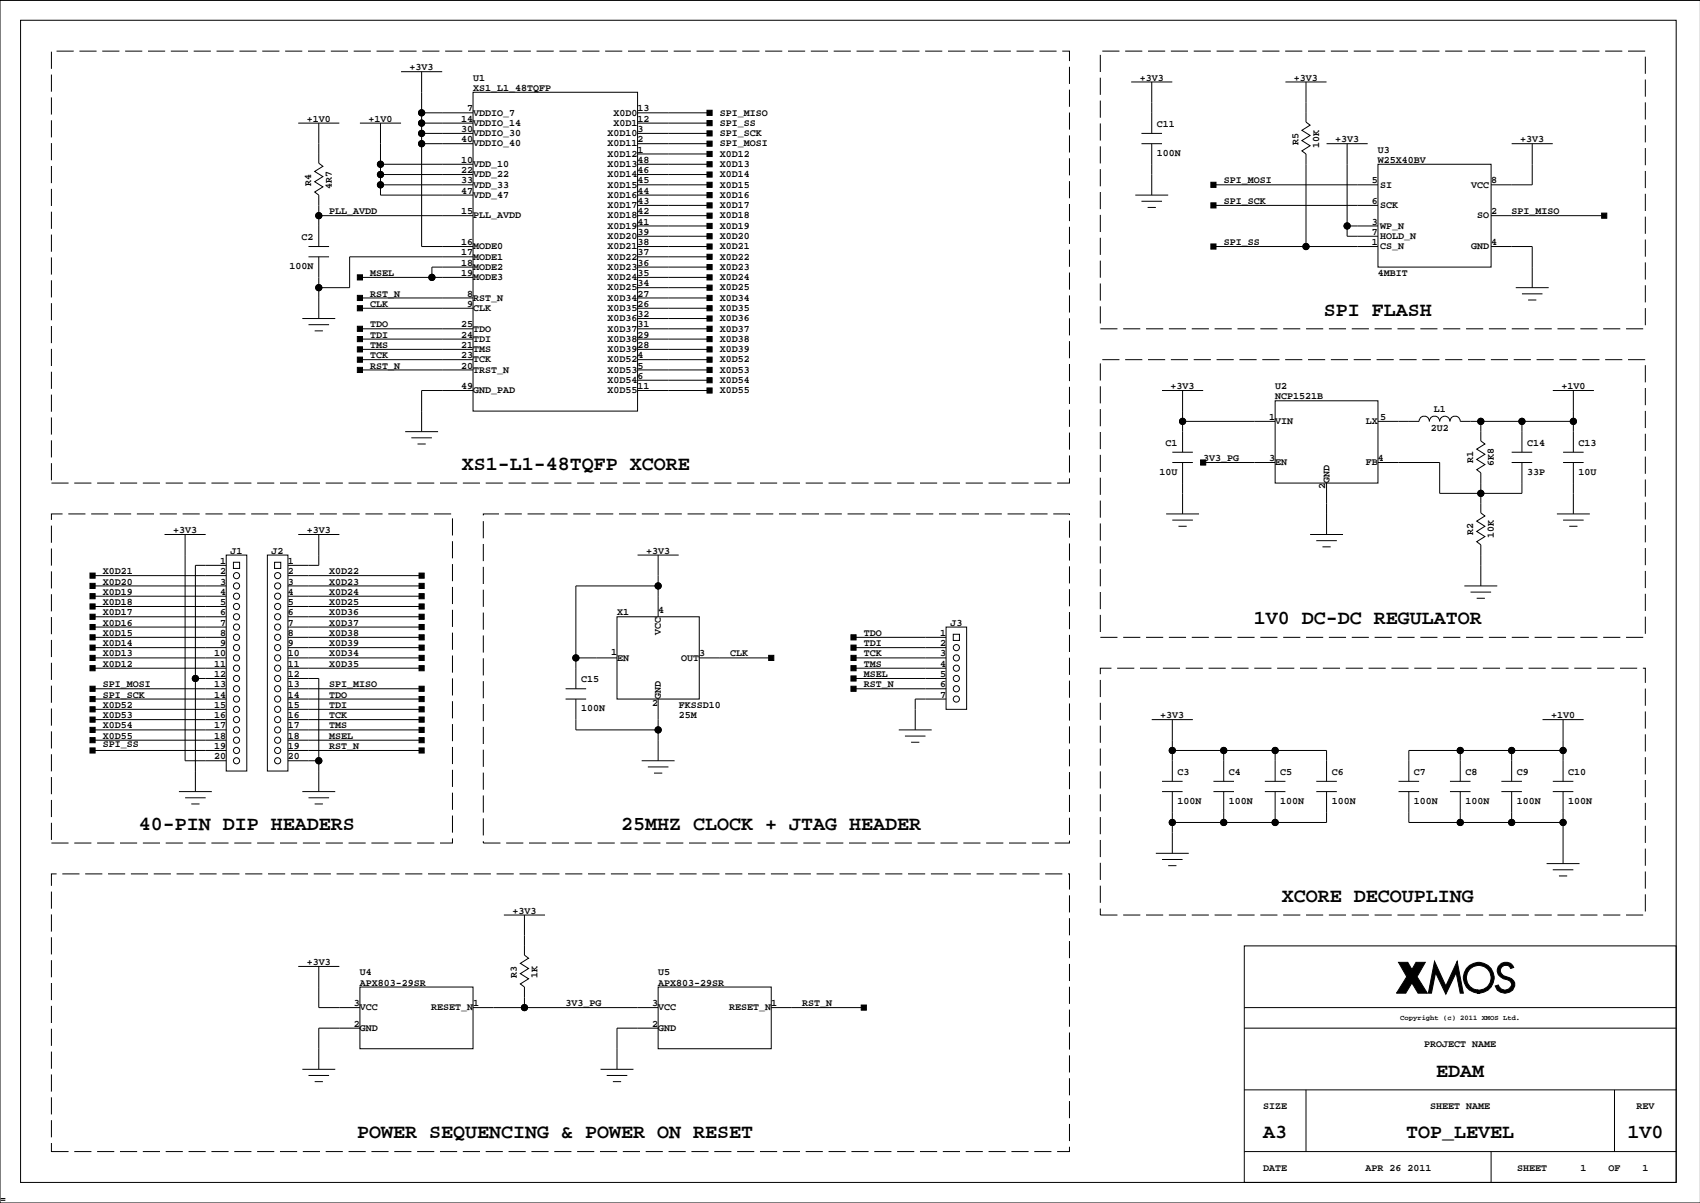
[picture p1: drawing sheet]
<svg xmlns="http://www.w3.org/2000/svg" width="420mm" height="297mm" viewBox="0 0 420 297" stroke-linecap="round" stroke-linejoin="round" font-family="sans-serif">
<g fill="none" stroke="#000" stroke-width=".25">
<path d="M5.1 5h408.8v287h-408.8zM99 17.7h10.2M104.1 17.7v43.2h12.7M419.9 .1h-419.9v296.9h419.9M73.6 30.4h10.2M78.7 30.4v9.9l1 .8-2 1.2 2 1.3-2 1.3 2 1.2-2 1.3 1 .8v12.7M88.9 30.4h10.1M94 30.4v17.8h22.8M104.1 27.9h12.7M104.1 30.4h12.7M104.1 32.9h12.7M104.1 35.5h12.7"/>
<path d="M116.8 22.8h40.6v78.7h-40.6zM157.4 27.9h17.8M157.4 30.4h17.8M157.4 32.9h17.8M157.4 35.5h17.8M157.4 38h17.8M279.3 20.2h10.2M281.9 32.9h5.1M281.9 35.5h5.1M284.4 20.2v12.7M284.4 35.5v12.7M317.4 20.2h10.2"/>
<path d="M322.5 20.2v9.9l1 .8-2 1.3 2 1.2-2 1.3 2 1.3-2 1.3 1 .7v22.9M327.6 35.5h10.1M332.7 35.5v22.8h7.6M373.3 35.5h10.2M378.4 35.5v10.1h-10.2M78.7 53.3h38.1M94 40.6h22.8M94 43.1h22.8M94 45.6h22.8M157.4 53.3h17.8M157.4 40.6h17.8M157.4 43.1h17.8"/>
<path d="M157.4 45.6h17.8M157.4 48.2h17.8M157.4 50.7h17.8M157.4 55.8h17.8M157.4 58.3h17.8M280.4 48.2h8.1M281.9 49.7h5.1M283.4 51.2h2M299.7 45.6h40.6M299.7 50.7h40.6M332.7 55.8h7.6M340.3 40.6h27.9v25.4h-27.9z"/>
<path d="M368.2 53.3h27.9M74.7 78.6h8.1M76.2 60.9h5.1M76.2 63.4h5.1M78.7 63.4v15.2M88.9 76.1h27.9M88.9 68.5h27.9M88.9 73.6h27.9M116.8 63.4h-30.5v7.6h-7.6M116.8 66h-10.1v2.5M157.4 76.1h17.8M157.4 60.9h17.8"/>
<path d="M157.4 63.4h17.8M157.4 66h17.8M157.4 68.5h17.8M157.4 73.6h17.8M157.4 71h17.8M157.4 78.6h17.8M299.7 60.9h40.6M368.2 60.9h10.2v10.1M374.3 71h8.1M375.8 72.6h5.1M377.4 74.1h2M76.2 80.2h5.1"/>
<path d="M77.7 81.7h2M88.9 88.8h27.9M88.9 83.7h27.9M88.9 81.2h27.9M88.9 86.3h27.9M88.9 91.3h27.9M116.8 96.4h-12.7v10.2M157.4 88.8h17.8M157.4 83.7h17.8M157.4 81.2h17.8M157.4 86.3h17.8M157.4 91.3h17.8"/>
<path d="M157.4 96.4h17.8M157.4 93.9h17.8M287 96.4h10.1M292 96.4v15.3M314.9 99h25.4v20.3h-25.4zM383.5 96.4h10.1M388.5 96.4v15.3M100.1 106.6h8.1M101.6 108.1h5.1M103.1 109.6h2M289.5 114.2h5.1M289.5 111.7h5.1"/>
<path d="M292 114.2v12.7M292 104h22.9M297.1 114.2h17.8M327.6 119.3v12.7M340.3 104h10.1a1.27 1.27 0 0 1 1.3-1.3 1.27 1.27 0 0 1 1.3 1.3 1.27 1.27 0 0 1 1.3-1.3 1.27 1.27 0 0 1 1.2 1.3 1.27 1.27 0 0 1 1.3-1.2 1.27 1.27 0 0 1 1.3 1.2 1.27 1.27 0 0 1 1.2-1.3 1.27 1.27 0 0 1 1.3 1.3h27.9M340.3 114.2h15.2v7.6h20.3v-7.6M365.7 104v4.9l1 .7-2 1.3 2 1.3-2 1.2 2 1.3-2 1.3 1 .7v9.9l1 .8-2 1.3 2 1.2-2 1.3 2 1.3-2 1.3 1 .7v10.2M373.3 114.2h5.1M373.3 111.7h5.1M375.8 104v7.7M386 114.2h5.1M386 111.7h5.1"/>
<path d="M388.5 114.2v12.7M40.6 132h10.2M45.7 132v55.8h10.2M55.9 137.1h5v53.3h-5zM55.9 139.6h-7.7v55.9M57.6 138.8h1.6v1.6h-1.6zM66 137.1h5.1v53.3h-5.1zM67.8 138.8h1.5v1.6h-1.5zM73.6 132h10.2M78.7 132v7.6h-7.6M157.4 137.1h10.2M162.5 137.1v15.2"/>
<path d="M288 126.9h8.1M289.5 128.4h5.1M291 129.9h2M323.5 132h8.1M325 133.5h5.1M326.6 135h2M384.5 126.9h8.1M386 128.4h5.1M387.5 129.9h2M22.9 144.7h33M22.9 142.1h33M22.9 147.2h33"/>
<path d="M22.9 149.8h33M22.9 152.3h33M22.9 154.8h33M22.9 157.4h33M22.9 159.9h33M71.1 144.7h33M71.1 142.1h33M71.1 147.2h33M71.1 149.8h33M71.1 152.3h33M71.1 154.8h33M71.1 157.4h33"/>
<path d="M71.1 159.9h33M152.4 152.3h20.3v20.3h-20.3zM162.5 144.7h-20.3v25.4M210.8 157.4h22.8M210.8 159.9h22.8M233.6 154.8h5.1v20.3h-5.1zM235.4 156.6h1.5v1.5h-1.5zM361.6 144.7h8.1M363.1 146.2h5.1M364.7 147.7h2M22.9 177.7h33M22.9 162.4h33"/>
<path d="M22.9 170.1h33M22.9 165h33M22.9 172.6h33M22.9 175.1h33M48.2 167.5h7.7M71.1 167.5h7.6v28M71.1 177.7h33M71.1 162.4h33M71.1 170.1h33M71.1 165h33M71.1 172.6h33M71.1 175.1h33"/>
<path d="M139.7 170.1h5M139.7 172.6h5M142.2 162.4h10.2M142.2 172.6v7.6h20.3M162.5 172.6v15.2M172.7 162.4h17.8M210.8 162.4h22.8M210.8 170.1h22.8M210.8 167.5h22.8M210.8 165h22.8M233.6 172.6h-7.6v7.6M284.4 177.7h10.2"/>
<path d="M289.5 177.7v15.2M380.9 177.7h10.2M386 177.7v15.2M22.9 180.2h33M22.9 182.8h33M22.9 185.3h33M44.2 195.5h8.1M45.7 197h5.1M47.2 198.5h2.1M71.1 180.2h33M71.1 182.8h33M71.1 185.3h33"/>
<path d="M71.1 187.8h7.6M74.7 195.5h8.1M76.2 197h5.1M77.7 198.5h2M158.5 187.8h8.1M160 189.4h5.1M161.5 190.9h2M221.9 180.2h8.2M223.5 181.7h5M225 183.3h2M287 192.9h5M287 195.5h5"/>
<path d="M289.5 195.5v15.2M289.5 185.3h38.1v7.6M299.7 192.9h5M299.7 195.5h5M302.2 185.3v7.6M302.2 195.5v7.6M312.3 192.9h5.1M312.3 195.5h5.1M314.9 185.3v7.6M314.9 195.5v7.6M325 192.9h5.1M325 195.5h5.1"/>
<path d="M327.6 195.5v7.6h-38.1M345.4 192.9h5M345.4 195.5h5M347.9 195.5v7.6h38.1M358.1 192.9h5M358.1 195.5h5M360.6 185.3v7.6M360.6 195.5v7.6M370.8 192.9h5M370.8 195.5h5M373.3 185.3v7.6M373.3 195.5v7.6"/>
<path d="M383.5 192.9h5M383.5 195.5h5M386 185.3h-38.1v7.6M386 195.5v17.7M285.4 210.7h8.2M287 212.2h5M288.5 213.7h2M381.9 213.2h8.2M383.5 214.8h5M385 216.3h2M73.6 238.6h10.2M78.7 238.6v10.2h10.2"/>
<path d="M124.4 225.9h10.2M129.5 225.9v9.9l1 .8-2 1.3 2 1.2-2 1.3 2 1.3-2 1.2 1 .8v5.1M307.3 233.6h106.6v58.4h-106.6zM88.9 243.7h27.9v15.2h-27.9zM88.9 253.9h-10.2v10.1M116.8 248.8h45.7M162.5 243.7h28v15.2h-28zM162.5 253.9h-10.1v10.1M190.5 248.8h22.8M307.3 248.8h106.6M307.3 253.9h106.6M74.7 264h8.1"/>
<path d="M76.2 265.5h5.1M77.7 267.1h2M148.3 264h8.1M149.8 265.5h5.1M151.3 267.1h2.1M307.3 269.1h106.6M322.5 269.1v15.2M398.7 269.1v15.2M307.3 284.3h106.6M368.2 284.3v7.7"/>
<circle cx="104.1" cy="32.9" r=".76"/>
<circle cx="104.1" cy="35.5" r=".76"/>
<circle cx="104.1" cy="27.9" r=".76"/>
<circle cx="104.1" cy="30.4" r=".76"/>
<circle cx="78.7" cy="53.3" r=".76"/>
<circle cx="94" cy="40.6" r=".76"/>
<circle cx="94" cy="45.6" r=".76"/>
<circle cx="94" cy="43.1" r=".76"/>
<circle cx="332.7" cy="55.8" r=".76"/>
<circle cx="78.7" cy="71" r=".76"/>
<circle cx="106.7" cy="68.5" r=".76"/>
<circle cx="322.5" cy="60.9" r=".76"/>
<circle cx="292" cy="104" r=".76"/>
<circle cx="365.7" cy="104" r=".76"/>
<circle cx="375.8" cy="104" r=".76"/>
<circle cx="388.5" cy="104" r=".76"/>
<circle cx="365.7" cy="121.8" r=".76"/>
<circle cx="58.4" cy="159.9" r=".76"/>
<circle cx="58.4" cy="152.3" r=".76"/>
<circle cx="58.4" cy="154.8" r=".76"/>
<circle cx="58.4" cy="147.2" r=".76"/>
<circle cx="58.4" cy="157.4" r=".76"/>
<circle cx="58.4" cy="142.1" r=".76"/>
<circle cx="58.4" cy="149.8" r=".76"/>
<circle cx="58.4" cy="144.7" r=".76"/>
<circle cx="68.6" cy="159.9" r=".76"/>
<circle cx="68.6" cy="152.3" r=".76"/>
<circle cx="68.6" cy="147.2" r=".76"/>
<circle cx="68.6" cy="154.8" r=".76"/>
<circle cx="68.6" cy="142.1" r=".76"/>
<circle cx="68.6" cy="157.4" r=".76"/>
<circle cx="68.6" cy="149.8" r=".76"/>
<circle cx="68.6" cy="144.7" r=".76"/>
<circle cx="162.5" cy="144.7" r=".76"/>
<circle cx="236.2" cy="159.9" r=".76"/>
<circle cx="48.2" cy="167.5" r=".76"/>
<circle cx="58.4" cy="170.1" r=".76"/>
<circle cx="58.4" cy="167.5" r=".76"/>
<circle cx="58.4" cy="175.1" r=".76"/>
<circle cx="58.4" cy="162.4" r=".76"/>
<circle cx="58.4" cy="165" r=".76"/>
<circle cx="58.4" cy="177.7" r=".76"/>
<circle cx="58.4" cy="172.6" r=".76"/>
<circle cx="68.6" cy="170.1" r=".76"/>
<circle cx="68.6" cy="175.1" r=".76"/>
<circle cx="68.6" cy="167.5" r=".76"/>
<circle cx="68.6" cy="162.4" r=".76"/>
<circle cx="68.6" cy="165" r=".76"/>
<circle cx="68.6" cy="177.7" r=".76"/>
<circle cx="68.6" cy="172.6" r=".76"/>
<circle cx="142.2" cy="162.4" r=".76"/>
<circle cx="236.2" cy="167.5" r=".76"/>
<circle cx="236.2" cy="162.4" r=".76"/>
<circle cx="236.2" cy="165" r=".76"/>
<circle cx="236.2" cy="172.6" r=".76"/>
<circle cx="236.2" cy="170.1" r=".76"/>
<circle cx="58.4" cy="187.8" r=".76"/>
<circle cx="58.4" cy="182.8" r=".76"/>
<circle cx="58.4" cy="185.3" r=".76"/>
<circle cx="58.4" cy="180.2" r=".76"/>
<circle cx="68.6" cy="187.8" r=".76"/>
<circle cx="68.6" cy="182.8" r=".76"/>
<circle cx="68.6" cy="185.3" r=".76"/>
<circle cx="68.6" cy="180.2" r=".76"/>
<circle cx="78.7" cy="187.8" r=".76"/>
<circle cx="162.5" cy="180.2" r=".76"/>
<circle cx="289.5" cy="185.3" r=".76"/>
<circle cx="302.2" cy="185.3" r=".76"/>
<circle cx="314.9" cy="185.3" r=".76"/>
<circle cx="360.6" cy="185.3" r=".76"/>
<circle cx="373.3" cy="185.3" r=".76"/>
<circle cx="386" cy="185.3" r=".76"/>
<circle cx="289.5" cy="203.1" r=".76"/>
<circle cx="302.2" cy="203.1" r=".76"/>
<circle cx="314.9" cy="203.1" r=".76"/>
<circle cx="360.6" cy="203.1" r=".76"/>
<circle cx="373.3" cy="203.1" r=".76"/>
<circle cx="386" cy="203.1" r=".76"/>
<circle cx="129.5" cy="248.8" r=".76"/>
</g>
<g fill="#000" stroke="#000" stroke-width=".25">
<path d="M174.6 29.8h1.3v1.2h-1.3z" fill-rule="evenodd"/>
<path d="M174.6 32.3h1.3v1.3h-1.3z" fill-rule="evenodd"/>
<path d="M174.6 34.8h1.3v1.3h-1.3z" fill-rule="evenodd"/>
<path d="M174.6 27.2h1.3v1.3h-1.3z" fill-rule="evenodd"/>
<path d="M174.6 37.4h1.3v1.3h-1.3z" fill-rule="evenodd"/>
<path d="M174.6 39.9h1.3v1.3h-1.3z" fill-rule="evenodd"/>
<path d="M174.6 42.5h1.3v1.2h-1.3z" fill-rule="evenodd"/>
<path d="M174.6 45h1.3v1.3h-1.3z" fill-rule="evenodd"/>
<path d="M174.6 47.5h1.3v1.3h-1.3z" fill-rule="evenodd"/>
<path d="M174.6 50.1h1.3v1.2h-1.3z" fill-rule="evenodd"/>
<path d="M174.6 52.6h1.3v1.3h-1.3z" fill-rule="evenodd"/>
<path d="M174.6 55.2h1.3v1.2h-1.3z" fill-rule="evenodd"/>
<path d="M174.6 57.7h1.3v1.3h-1.3z" fill-rule="evenodd"/>
<path d="M299 50.1h1.3v1.2h-1.3z" fill-rule="evenodd"/>
<path d="M299 45h1.3v1.3h-1.3z" fill-rule="evenodd"/>
<path d="M395.5 52.6h1.3v1.3h-1.3z" fill-rule="evenodd"/>
<path d="M88.2 72.9h1.3v1.3h-1.3z" fill-rule="evenodd"/>
<path d="M88.2 75.5h1.3v1.2h-1.3z" fill-rule="evenodd"/>
<path d="M88.2 67.9h1.3v1.2h-1.3z" fill-rule="evenodd"/>
<path d="M174.6 60.2h1.3v1.3h-1.3z" fill-rule="evenodd"/>
<path d="M174.6 62.8h1.3v1.2h-1.3z" fill-rule="evenodd"/>
<path d="M174.6 65.3h1.3v1.3h-1.3z" fill-rule="evenodd"/>
<path d="M174.6 67.9h1.3v1.2h-1.3z" fill-rule="evenodd"/>
<path d="M174.6 70.4h1.3v1.3h-1.3z" fill-rule="evenodd"/>
<path d="M174.6 72.9h1.3v1.3h-1.3z" fill-rule="evenodd"/>
<path d="M174.6 75.5h1.3v1.2h-1.3z" fill-rule="evenodd"/>
<path d="M174.6 78h1.3v1.3h-1.3z" fill-rule="evenodd"/>
<path d="M299 60.2h1.3v1.3h-1.3z" fill-rule="evenodd"/>
<path d="M88.2 90.7h1.3v1.3h-1.3z" fill-rule="evenodd"/>
<path d="M88.2 88.2h1.3v1.2h-1.3z" fill-rule="evenodd"/>
<path d="M88.2 85.6h1.3v1.3h-1.3z" fill-rule="evenodd"/>
<path d="M88.2 83.1h1.3v1.3h-1.3z" fill-rule="evenodd"/>
<path d="M88.2 80.6h1.3v1.2h-1.3z" fill-rule="evenodd"/>
<path d="M174.6 80.6h1.3v1.2h-1.3z" fill-rule="evenodd"/>
<path d="M174.6 83.1h1.3v1.3h-1.3z" fill-rule="evenodd"/>
<path d="M174.6 85.6h1.3v1.3h-1.3z" fill-rule="evenodd"/>
<path d="M174.6 88.2h1.3v1.2h-1.3z" fill-rule="evenodd"/>
<path d="M174.6 90.7h1.3v1.3h-1.3z" fill-rule="evenodd"/>
<path d="M174.6 95.8h1.3v1.3h-1.3z" fill-rule="evenodd"/>
<path d="M174.6 93.3h1.3v1.2h-1.3z" fill-rule="evenodd"/>
<path d="M296.5 113.6h1.2v1.2h-1.2z" fill-rule="evenodd"/>
<path d="M22.2 156.7h1.3v1.3h-1.3z" fill-rule="evenodd"/>
<path d="M22.2 154.2h1.3v1.3h-1.3z" fill-rule="evenodd"/>
<path d="M22.2 151.7h1.3v1.2h-1.3z" fill-rule="evenodd"/>
<path d="M22.2 149.1h1.3v1.3h-1.3z" fill-rule="evenodd"/>
<path d="M22.2 146.6h1.3v1.2h-1.3z" fill-rule="evenodd"/>
<path d="M22.2 144h1.3v1.3h-1.3z" fill-rule="evenodd"/>
<path d="M22.2 141.5h1.3v1.3h-1.3z" fill-rule="evenodd"/>
<path d="M103.5 141.5h1.3v1.3h-1.3z" fill-rule="evenodd"/>
<path d="M103.5 144h1.3v1.3h-1.3z" fill-rule="evenodd"/>
<path d="M103.5 146.6h1.3v1.2h-1.3z" fill-rule="evenodd"/>
<path d="M103.5 149.1h1.3v1.3h-1.3z" fill-rule="evenodd"/>
<path d="M103.5 151.7h1.3v1.2h-1.3z" fill-rule="evenodd"/>
<path d="M103.5 154.2h1.3v1.3h-1.3z" fill-rule="evenodd"/>
<path d="M103.5 156.7h1.3v1.3h-1.3z" fill-rule="evenodd"/>
<path d="M210.1 156.7h1.3v1.3h-1.3z" fill-rule="evenodd"/>
<path d="M22.2 172h1.3v1.2h-1.3z" fill-rule="evenodd"/>
<path d="M22.2 169.4h1.3v1.3h-1.3z" fill-rule="evenodd"/>
<path d="M22.2 164.4h1.3v1.2h-1.3z" fill-rule="evenodd"/>
<path d="M22.2 161.8h1.3v1.3h-1.3z" fill-rule="evenodd"/>
<path d="M22.2 159.3h1.3v1.2h-1.3z" fill-rule="evenodd"/>
<path d="M22.2 174.5h1.3v1.3h-1.3z" fill-rule="evenodd"/>
<path d="M22.2 177.1h1.3v1.2h-1.3z" fill-rule="evenodd"/>
<path d="M103.5 177.1h1.3v1.2h-1.3z" fill-rule="evenodd"/>
<path d="M103.5 174.5h1.3v1.3h-1.3z" fill-rule="evenodd"/>
<path d="M103.5 172h1.3v1.2h-1.3z" fill-rule="evenodd"/>
<path d="M103.5 169.4h1.3v1.3h-1.3z" fill-rule="evenodd"/>
<path d="M103.5 161.8h1.3v1.3h-1.3z" fill-rule="evenodd"/>
<path d="M103.5 164.4h1.3v1.2h-1.3z" fill-rule="evenodd"/>
<path d="M103.5 159.3h1.3v1.2h-1.3z" fill-rule="evenodd"/>
<path d="M189.8 161.8h1.3v1.3h-1.3z" fill-rule="evenodd"/>
<path d="M210.1 169.4h1.3v1.3h-1.3z" fill-rule="evenodd"/>
<path d="M210.1 161.8h1.3v1.3h-1.3z" fill-rule="evenodd"/>
<path d="M210.1 164.4h1.3v1.2h-1.3z" fill-rule="evenodd"/>
<path d="M210.1 159.3h1.3v1.2h-1.3z" fill-rule="evenodd"/>
<path d="M210.1 166.9h1.3v1.3h-1.3z" fill-rule="evenodd"/>
<path d="M22.2 184.7h1.3v1.2h-1.3z" fill-rule="evenodd"/>
<path d="M22.2 182.1h1.3v1.3h-1.3z" fill-rule="evenodd"/>
<path d="M22.2 179.6h1.3v1.3h-1.3z" fill-rule="evenodd"/>
<path d="M103.5 184.7h1.3v1.2h-1.3z" fill-rule="evenodd"/>
<path d="M103.5 179.6h1.3v1.3h-1.3z" fill-rule="evenodd"/>
<path d="M103.5 182.1h1.3v1.3h-1.3z" fill-rule="evenodd"/>
<path d="M370 238.6a2.13 2.13 0 0 1 2-1 2.13 2.13 0 0 1 1.8 1.3l-.8 .2a1.34 1.34 0 0 0-2.1-.3 1.34 1.34 0 0 0 .4 2.1 3.7 3.7 0 0 1 2.8 1.8 2.46 2.46 0 0 1-2.1 2.5 2.46 2.46 0 0 1-2.8-1.7l.8-.3a1.68 1.68 0 0 0 1.8 1.3 1.68 1.68 0 0 0 1.5-1.6 1.95 1.95 0 0 0-2-1.2 2.11 2.11 0 0 1-1.3-3.1z" fill-rule="evenodd"/>
<path d="M212.7 248.2h1.2v1.2h-1.2z" fill-rule="evenodd"/>
<path d="M345.4 237.6h2.2l1.1 1.8 1-1.8h2.3l-2.1 3.6 2.6 4h-2.3l-1.5-2.5-1.6 2.5h-2.2l2.5-4z" fill-rule="evenodd"/>
<path d="M354.2 237.4l2.8 6.1 2.8-6.1 1.6 7.8h-.8l-1-5-2.6 5.3-2.5-5.3-1 5h-.8z" fill-rule="evenodd"/>
<path d="M362.1 239.1a3.8 3.8 0 0 1 6.5 .8 3.8 3.8 0 0 1-3.7 5.3v-.7a3.1 3.1 0 0 0 3.1-4.1 3.1 3.1 0 0 0-4.9-1.2 3.1 3.1 0 0 0 .8 5l1 .3v.7h.5a3.8 3.8 0 0 1-3.6-2 3.8 3.8 0 0 1 .3-4.1z" fill-rule="evenodd"/>
<circle cx="104.1" cy="32.9" r=".76"/>
<circle cx="104.1" cy="35.5" r=".76"/>
<circle cx="104.1" cy="27.9" r=".76"/>
<circle cx="104.1" cy="30.4" r=".76"/>
<circle cx="78.7" cy="53.3" r=".76"/>
<circle cx="94" cy="40.6" r=".76"/>
<circle cx="94" cy="45.6" r=".76"/>
<circle cx="94" cy="43.1" r=".76"/>
<circle cx="332.7" cy="55.8" r=".76"/>
<circle cx="78.7" cy="71" r=".76"/>
<circle cx="106.7" cy="68.5" r=".76"/>
<circle cx="322.5" cy="60.9" r=".76"/>
<circle cx="292" cy="104" r=".76"/>
<circle cx="365.7" cy="104" r=".76"/>
<circle cx="375.8" cy="104" r=".76"/>
<circle cx="388.5" cy="104" r=".76"/>
<circle cx="365.7" cy="121.8" r=".76"/>
<circle cx="162.5" cy="144.7" r=".76"/>
<circle cx="48.2" cy="167.5" r=".76"/>
<circle cx="142.2" cy="162.4" r=".76"/>
<circle cx="78.7" cy="187.8" r=".76"/>
<circle cx="162.5" cy="180.2" r=".76"/>
<circle cx="289.5" cy="185.3" r=".76"/>
<circle cx="302.2" cy="185.3" r=".76"/>
<circle cx="314.9" cy="185.3" r=".76"/>
<circle cx="360.6" cy="185.3" r=".76"/>
<circle cx="373.3" cy="185.3" r=".76"/>
<circle cx="386" cy="185.3" r=".76"/>
<circle cx="289.5" cy="203.1" r=".76"/>
<circle cx="302.2" cy="203.1" r=".76"/>
<circle cx="314.9" cy="203.1" r=".76"/>
<circle cx="360.6" cy="203.1" r=".76"/>
<circle cx="373.3" cy="203.1" r=".76"/>
<circle cx="386" cy="203.1" r=".76"/>
<circle cx="129.5" cy="248.8" r=".76"/>
</g>
<path d="M12.7 12.6h251.4v106.7h-251.4zM271.7 12.6h134.6v68.6h-134.6zM271.7 88.8h134.6v68.6h-134.6zM12.7 126.9h99v81.3h-99zM119.4 126.9h144.7v81.3h-144.7zM271.7 165h134.6v60.9h-134.6zM12.7 215.8h251.4v68.5h-251.4z" fill="none" stroke="#000" stroke-width=".25" stroke-dasharray="4.2 1.4" stroke-linecap="butt"/>
<g font-size="4.9">
<text x="326.9" y="77.9">SPI FLASH</text>
<text x="114.1" y="116">XS1-L1-48TQFP XCORE</text>
<text x="309.6" y="154.1">1V0 DC-DC REGULATOR</text>
<text x="34.3" y="204.9">40-PIN DIP HEADERS</text>
<text x="153.4" y="204.9">25MHZ CLOCK + JTAG HEADER</text>
<text x="316.6" y="222.7">XCORE DECOUPLING</text>
<text x="354.7" y="265.9">EDAM</text>
<text x="88.2" y="281.1">POWER SEQUENCING &amp; POWER ON RESET</text>
<text x="311.9" y="281.1">A3</text>
<text x="347.3" y="281.1">TOP_LEVEL</text>
<text x="401.9" y="281.1">1V0</text>
</g>
<g font-size="2.5">
<text x="101.2" y="17.4">+3V3</text>
<text x="116.8" y="19.9">U1</text>
<text x="116.8" y="22.4">XS1_L1_48TQFP</text>
<text x="281.5" y="19.9">+3V3</text>
<text x="319.5" y="19.9">+3V3</text>
<text x="115.3" y="27.5">7</text>
<text x="116.8" y="28.6">VDDIO_7</text>
<text x="151.5" y="28.6">X0D0</text>
<text x="157.4" y="27.5">13</text>
<text x="177.8" y="28.6">SPI_MISO</text>
<text x="75.8" y="30">+1V0</text>
<text x="91" y="30">+1V0</text>
<text x="113.9" y="35.1">40</text>
<text x="113.9" y="32.6">30</text>
<text x="113.9" y="30">14</text>
<text x="116.8" y="31.1">VDDIO_14</text>
<text x="116.8" y="33.6">VDDIO_30</text>
<text x="150" y="33.6">X0D10</text>
<text x="151.5" y="31.1">X0D1</text>
<text x="157.4" y="30">12</text>
<text x="157.4" y="35.1">2</text>
<text x="157.4" y="32.6">3</text>
<text x="177.8" y="31.1">SPI_SS</text>
<text x="177.8" y="33.6">SPI_SCK</text>
<text x="285.7" y="31.3">C11</text>
<text x="320.6" y="35.7" transform="rotate(-90 320.6 35.7)">R5</text>
<text x="329.7" y="35.1">+3V3</text>
<text x="375.4" y="35.1">+3V3</text>
<text x="113.9" y="40.2">10</text>
<text x="116.8" y="41.3">VDD_10</text>
<text x="116.8" y="36.2">VDDIO_40</text>
<text x="150" y="36.2">X0D11</text>
<text x="150" y="38.7">X0D12</text>
<text x="150" y="41.3">X0D13</text>
<text x="157.4" y="40.2">48</text>
<text x="157.4" y="37.7">1</text>
<text x="177.8" y="36.2">SPI_MOSI</text>
<text x="177.8" y="38.7">X0D12</text>
<text x="177.8" y="41.3">X0D13</text>
<text x="285.7" y="38.5">100N</text>
<text x="325.7" y="36.4" transform="rotate(-90 325.7 36.4)">10K</text>
<text x="340.3" y="37.7">U3</text>
<text x="340.3" y="40.2">W25X40BV</text>
<text x="76.8" y="45.8" transform="rotate(-90 76.8 45.8)">R4</text>
<text x="81.9" y="46.6" transform="rotate(-90 81.9 46.6)">4R7</text>
<text x="113.9" y="47.8">47</text>
<text x="113.9" y="45.3">33</text>
<text x="113.9" y="42.7">22</text>
<text x="116.8" y="43.8">VDD_22</text>
<text x="116.8" y="46.3">VDD_33</text>
<text x="150" y="43.8">X0D14</text>
<text x="150" y="46.3">X0D15</text>
<text x="157.4" y="47.8">44</text>
<text x="157.4" y="45.3">45</text>
<text x="157.4" y="42.7">46</text>
<text x="177.8" y="43.8">X0D14</text>
<text x="177.8" y="46.3">X0D15</text>
<text x="302.2" y="45.3">SPI_MOSI</text>
<text x="338.8" y="45.3">5</text>
<text x="340.8" y="46.3">SI</text>
<text x="363.3" y="46.3">VCC</text>
<text x="368.2" y="45.3">8</text>
<text x="81.3" y="52.9">PLL_AVDD</text>
<text x="113.9" y="52.9">15</text>
<text x="116.8" y="53.9">PLL_AVDD</text>
<text x="116.8" y="48.9">VDD_47</text>
<text x="150" y="48.9">X0D16</text>
<text x="150" y="51.4">X0D17</text>
<text x="150" y="53.9">X0D18</text>
<text x="157.4" y="52.9">42</text>
<text x="157.4" y="50.4">43</text>
<text x="177.8" y="48.9">X0D16</text>
<text x="177.8" y="51.4">X0D17</text>
<text x="177.8" y="53.9">X0D18</text>
<text x="302.2" y="50.4">SPI_SCK</text>
<text x="338.8" y="50.4">6</text>
<text x="340.8" y="51.4">SCK</text>
<text x="364.7" y="53.9">SO</text>
<text x="368.2" y="52.9">2</text>
<text x="373.3" y="52.9">SPI_MISO</text>
<text x="74.5" y="59.3">C2</text>
<text x="150" y="56.5">X0D19</text>
<text x="150" y="59">X0D20</text>
<text x="157.4" y="58">39</text>
<text x="157.4" y="55.4">41</text>
<text x="177.8" y="56.5">X0D19</text>
<text x="177.8" y="59">X0D20</text>
<text x="338.8" y="55.4">3</text>
<text x="338.8" y="58">7</text>
<text x="340.8" y="59">HOLD_N</text>
<text x="340.8" y="56.5">WP_N</text>
<text x="113.9" y="65.6">18</text>
<text x="113.9" y="63.1">17</text>
<text x="113.9" y="60.5">16</text>
<text x="116.8" y="61.6">MODE0</text>
<text x="116.8" y="64.1">MODE1</text>
<text x="150" y="61.6">X0D21</text>
<text x="150" y="64.1">X0D22</text>
<text x="157.4" y="65.6">36</text>
<text x="157.4" y="63.1">37</text>
<text x="157.4" y="60.5">38</text>
<text x="177.8" y="61.6">X0D21</text>
<text x="177.8" y="64.1">X0D22</text>
<text x="302.2" y="60.5">SPI_SS</text>
<text x="338.8" y="60.5">1</text>
<text x="340.8" y="61.6">CS_N</text>
<text x="363.3" y="61.6">GND</text>
<text x="368.2" y="60.5">4</text>
<text x="71.5" y="66.4">100N</text>
<text x="91.4" y="68.1">MSEL</text>
<text x="113.9" y="68.1">19</text>
<text x="116.8" y="66.6">MODE2</text>
<text x="116.8" y="69.2">MODE3</text>
<text x="150" y="66.6">X0D23</text>
<text x="150" y="69.2">X0D24</text>
<text x="150" y="71.7">X0D25</text>
<text x="157.4" y="70.7">34</text>
<text x="157.4" y="68.1">35</text>
<text x="177.8" y="66.6">X0D23</text>
<text x="177.8" y="69.2">X0D24</text>
<text x="177.8" y="71.7">X0D25</text>
<text x="340.3" y="68.1">4MBIT</text>
<text x="91.4" y="73.2">RST_N</text>
<text x="91.4" y="75.8">CLK</text>
<text x="115.3" y="73.2">8</text>
<text x="115.3" y="75.8">9</text>
<text x="116.8" y="76.8">CLK</text>
<text x="116.8" y="74.3">RST_N</text>
<text x="150" y="74.3">X0D34</text>
<text x="150" y="76.8">X0D35</text>
<text x="157.4" y="75.8">26</text>
<text x="157.4" y="73.2">27</text>
<text x="177.8" y="74.3">X0D34</text>
<text x="177.8" y="76.8">X0D35</text>
<text x="91.4" y="83.4">TDI</text>
<text x="91.4" y="80.8">TDO</text>
<text x="113.9" y="80.8">25</text>
<text x="113.9" y="83.4">24</text>
<text x="116.8" y="81.9">TDO</text>
<text x="150" y="79.3">X0D36</text>
<text x="150" y="81.9">X0D37</text>
<text x="157.4" y="83.4">29</text>
<text x="157.4" y="80.8">31</text>
<text x="157.4" y="78.3">32</text>
<text x="177.8" y="79.3">X0D36</text>
<text x="177.8" y="81.9">X0D37</text>
<text x="91.4" y="88.5">TCK</text>
<text x="91.4" y="85.9">TMS</text>
<text x="113.9" y="85.9">21</text>
<text x="113.9" y="88.5">23</text>
<text x="116.8" y="89.5">TCK</text>
<text x="116.8" y="84.4">TDI</text>
<text x="116.8" y="87">TMS</text>
<text x="150" y="84.4">X0D38</text>
<text x="150" y="87">X0D39</text>
<text x="150" y="89.5">X0D52</text>
<text x="157.4" y="88.5">4</text>
<text x="157.4" y="85.9">28</text>
<text x="177.8" y="84.4">X0D38</text>
<text x="177.8" y="87">X0D39</text>
<text x="177.8" y="89.5">X0D52</text>
<text x="91.4" y="91">RST_N</text>
<text x="113.9" y="91">20</text>
<text x="116.8" y="92">TRST_N</text>
<text x="150" y="92">X0D53</text>
<text x="150" y="94.6">X0D54</text>
<text x="157.4" y="93.5">6</text>
<text x="157.4" y="91">5</text>
<text x="177.8" y="92">X0D53</text>
<text x="177.8" y="94.6">X0D54</text>
<text x="113.9" y="96.1">49</text>
<text x="116.8" y="97.1">GND_PAD</text>
<text x="150" y="97.1">X0D55</text>
<text x="157.4" y="96.1">11</text>
<text x="177.8" y="97.1">X0D55</text>
<text x="289.1" y="96.1">+3V3</text>
<text x="314.9" y="98.6">NCP1521B</text>
<text x="314.9" y="96.1">U2</text>
<text x="354" y="101.7">L1</text>
<text x="385.6" y="96.1">+1V0</text>
<text x="313.4" y="103.7">1</text>
<text x="314.9" y="104.7">VIN</text>
<text x="337.3" y="104.7">LX</text>
<text x="340.8" y="103.7">5</text>
<text x="353.3" y="106.5">2U2</text>
<text x="287.8" y="110">C1</text>
<text x="297.1" y="113.8">3V3_PG</text>
<text x="313.4" y="113.8">3</text>
<text x="340.3" y="113.8">4</text>
<text x="377.1" y="110">C14</text>
<text x="389.8" y="110">C13</text>
<text x="286.3" y="117.2">10U</text>
<text x="314.9" y="114.9">EN</text>
<text x="328.3" y="119.3" transform="rotate(-90 328.3 119.3)">GND</text>
<text x="337.3" y="114.9">FB</text>
<text x="363.8" y="114.4" transform="rotate(-90 363.8 114.4)">R1</text>
<text x="368.9" y="115.2" transform="rotate(-90 368.9 115.2)">6K8</text>
<text x="377.1" y="117.2">33P</text>
<text x="389.8" y="117.2">10U</text>
<text x="327.2" y="120.8" transform="rotate(-90 327.2 120.8)">2</text>
<text x="42.7" y="131.6">+3V3</text>
<text x="75.8" y="131.6">+3V3</text>
<text x="56.9" y="136.7">J1</text>
<text x="67.1" y="136.7">J2</text>
<text x="159.6" y="136.7">+3V3</text>
<text x="363.8" y="132.2" transform="rotate(-90 363.8 132.2)">R2</text>
<text x="368.9" y="132.9" transform="rotate(-90 368.9 132.9)">10K</text>
<text x="25.4" y="141.8">X0D21</text>
<text x="54.4" y="139.2">1</text>
<text x="54.4" y="141.8">2</text>
<text x="71.1" y="139.2">1</text>
<text x="71.1" y="141.8">2</text>
<text x="81.3" y="141.8">X0D22</text>
<text x="25.4" y="149.4">X0D18</text>
<text x="25.4" y="146.9">X0D19</text>
<text x="25.4" y="144.3">X0D20</text>
<text x="54.4" y="149.4">5</text>
<text x="54.4" y="146.9">4</text>
<text x="54.4" y="144.3">3</text>
<text x="71.1" y="149.4">5</text>
<text x="71.1" y="146.9">4</text>
<text x="71.1" y="144.3">3</text>
<text x="81.3" y="144.3">X0D23</text>
<text x="81.3" y="146.9">X0D24</text>
<text x="81.3" y="149.4">X0D25</text>
<text x="25.4" y="154.5">X0D16</text>
<text x="25.4" y="151.9">X0D17</text>
<text x="54.4" y="154.5">7</text>
<text x="54.4" y="151.9">6</text>
<text x="71.1" y="154.5">7</text>
<text x="71.1" y="151.9">6</text>
<text x="81.3" y="151.9">X0D36</text>
<text x="81.3" y="154.5">X0D37</text>
<text x="152.4" y="151.9">X1</text>
<text x="162.5" y="151.5">4</text>
<text x="234.7" y="154.5">J3</text>
<text x="25.4" y="159.6">X0D14</text>
<text x="25.4" y="157">X0D15</text>
<text x="54.4" y="159.6">9</text>
<text x="54.4" y="157">8</text>
<text x="71.1" y="159.6">9</text>
<text x="71.1" y="157">8</text>
<text x="81.3" y="157">X0D38</text>
<text x="81.3" y="159.6">X0D39</text>
<text x="150.9" y="161.6">1</text>
<text x="163.2" y="156.7" transform="rotate(-90 163.2 156.7)">VCC</text>
<text x="213.3" y="159.6">TDI</text>
<text x="213.3" y="157">TDO</text>
<text x="232.1" y="157">1</text>
<text x="232.1" y="159.6">2</text>
<text x="25.4" y="164.6">X0D12</text>
<text x="25.4" y="162.1">X0D13</text>
<text x="52.9" y="164.6">11</text>
<text x="52.9" y="167.2">12</text>
<text x="52.9" y="162.1">10</text>
<text x="71.1" y="164.6">11</text>
<text x="71.1" y="167.2">12</text>
<text x="71.1" y="162.1">10</text>
<text x="81.3" y="162.1">X0D34</text>
<text x="81.3" y="164.6">X0D35</text>
<text x="152.4" y="163.1">EN</text>
<text x="168.2" y="163.1">OUT</text>
<text x="172.7" y="162.1">3</text>
<text x="180.3" y="162.1">CLK</text>
<text x="213.3" y="162.1">TCK</text>
<text x="213.3" y="164.6">TMS</text>
<text x="213.3" y="167.2">MSEL</text>
<text x="232.1" y="167.2">5</text>
<text x="232.1" y="164.6">4</text>
<text x="232.1" y="162.1">3</text>
<text x="25.4" y="172.3">SPI_SCK</text>
<text x="25.4" y="169.7">SPI_MOSI</text>
<text x="52.9" y="172.3">14</text>
<text x="52.9" y="169.7">13</text>
<text x="71.1" y="172.3">14</text>
<text x="71.1" y="169.7">13</text>
<text x="81.3" y="172.3">TDO</text>
<text x="81.3" y="169.7">SPI_MISO</text>
<text x="143.5" y="168.4">C15</text>
<text x="163.2" y="172.6" transform="rotate(-90 163.2 172.6)">GND</text>
<text x="213.3" y="169.7">RST_N</text>
<text x="232.1" y="172.3">7</text>
<text x="232.1" y="169.7">6</text>
<text x="25.4" y="174.8">X0D52</text>
<text x="25.4" y="177.3">X0D53</text>
<text x="25.4" y="179.9">X0D54</text>
<text x="52.9" y="179.9">17</text>
<text x="52.9" y="177.3">16</text>
<text x="52.9" y="174.8">15</text>
<text x="71.1" y="179.9">17</text>
<text x="71.1" y="177.3">16</text>
<text x="71.1" y="174.8">15</text>
<text x="81.3" y="177.3">TCK</text>
<text x="81.3" y="179.9">TMS</text>
<text x="81.3" y="174.8">TDI</text>
<text x="143.5" y="175.6">100N</text>
<text x="161" y="174.3">2</text>
<text x="167.6" y="174.8">FKSSD10</text>
<text x="167.6" y="177.3">25M</text>
<text x="286.5" y="177.3">+3V3</text>
<text x="383" y="177.3">+1V0</text>
<text x="25.4" y="184.5">SPI_SS</text>
<text x="25.4" y="182.4">X0D55</text>
<text x="52.9" y="185">19</text>
<text x="52.9" y="182.4">18</text>
<text x="71.1" y="185">19</text>
<text x="71.1" y="182.4">18</text>
<text x="81.3" y="185">RST_N</text>
<text x="81.3" y="182.4">MSEL</text>
<text x="52.9" y="187.5">20</text>
<text x="71.1" y="187.5">20</text>
<text x="290.8" y="191.3">C3</text>
<text x="303.5" y="191.3">C4</text>
<text x="316.2" y="191.3">C5</text>
<text x="328.9" y="191.3">C6</text>
<text x="349.2" y="191.3">C7</text>
<text x="361.9" y="191.3">C8</text>
<text x="374.6" y="191.3">C9</text>
<text x="387.3" y="191.3">C10</text>
<text x="290.8" y="198.4">100N</text>
<text x="303.5" y="198.4">100N</text>
<text x="316.2" y="198.4">100N</text>
<text x="328.9" y="198.4">100N</text>
<text x="349.2" y="198.4">100N</text>
<text x="361.9" y="198.4">100N</text>
<text x="374.6" y="198.4">100N</text>
<text x="387.3" y="198.4">100N</text>
<text x="126.5" y="225.6">+3V3</text>
<text x="75.8" y="238.3">+3V3</text>
<text x="88.9" y="240.8">U4</text>
<text x="88.9" y="243.4">APX803-29SR</text>
<text x="127.6" y="241.4" transform="rotate(-90 127.6 241.4)">R3</text>
<text x="132.7" y="241.4" transform="rotate(-90 132.7 241.4)">1K</text>
<text x="162.5" y="240.8">U5</text>
<text x="162.5" y="243.4">APX803-29SR</text>
<text x="87.4" y="248.4">3</text>
<text x="88.9" y="249.5">VCC</text>
<text x="106.4" y="249.5">RESET_N</text>
<text x="116.8" y="248.4">1</text>
<text x="139.7" y="248.4">3V3_PG</text>
<text x="161" y="248.4">3</text>
<text x="162.5" y="249.5">VCC</text>
<text x="180.1" y="249.5">RESET_N</text>
<text x="190.5" y="248.4">1</text>
<text x="198.1" y="248.4">RST_N</text>
<text x="87.4" y="253.5">2</text>
<text x="88.9" y="254.6">GND</text>
<text x="161" y="253.5">2</text>
<text x="162.5" y="254.6">GND</text>
<text x="351.7" y="258.6">PROJECT NAME</text>
<text x="311.9" y="273.8">SIZE</text>
<text x="353.2" y="273.8">SHEET NAME</text>
<text x="404.1" y="273.8">REV</text>
<text x="311.9" y="289.1">DATE</text>
<text x="337.2" y="289.1">APR 26 2011</text>
<text x="374.7" y="289.1">SHEET</text>
<text x="390.3" y="289.1">1</text>
<text x="397.2" y="289.1">OF</text>
<text x="405.6" y="289.1">1</text>
<text x="0" y="296.7">=</text>
</g>
<text font-size="1.8" x="345.8" y="251.8">Copyright (c) 2011 XMOS Ltd.</text>
</svg>
